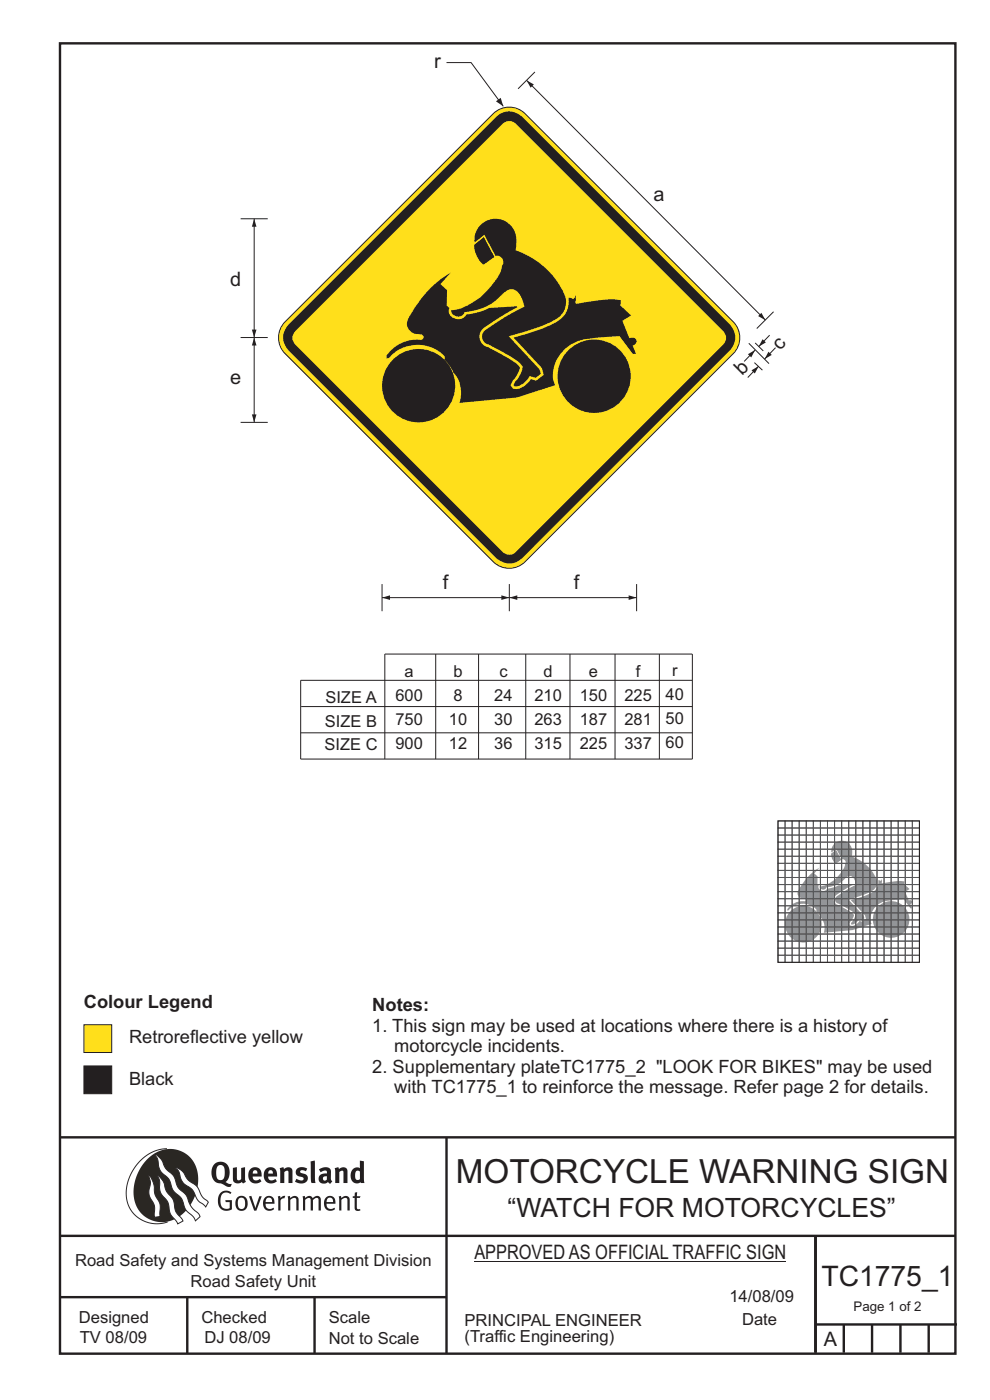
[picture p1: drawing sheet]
<svg xmlns="http://www.w3.org/2000/svg" width="210mm" height="297mm" viewBox="0 0 210 297" stroke-linecap="round" stroke-linejoin="round" font-family="sans-serif">
<g fill="none" stroke="#231f20" stroke-width=".51">
<path d="M12.7 9.2h190v278h-190zM12.7 241.3h190M94.7 241.4v45.8M12.7 275.2h82M12.7 262.2h190.1M39.7 275.2v12M66.7 275.2v12M173 262.2v24.8M173 281h30M179 281v6M185 281v6M191 281v6"/>
<path d="M197 281v6"/>
</g>
<path d="M100.6 267.7h66.2" fill="none" stroke="#231f20" stroke-width=".21"/>
<path d="M35.4 243.7a9.5 9.5 0 0 0-8.6 10.5 6.5 6.5 0 0 0 8.8 5.1" fill="none" stroke="#2a2723" stroke-width=".21"/>
<path d="M31.3 245.9a6.1 6.1 0 0 1 7.3-1.6 6.1 6.1 0 0 1 3.4 6.7 8.8 8.8 0 0 1-7.2 8.3 6.1 6.1 0 0 1-6.4-7.5 10.5 10.5 0 0 1 2.9-5.9z" fill-rule="evenodd" fill="#2a2723"/>
<g fill="#fff" stroke="#2a2723" stroke-width=".21">
<path d="M31.6 249.4l.3 .3 .6 1.2 .4 2.5 1 2 .1 2.7-1.2 .2-.1-2.5-.9-1.8-.2-.7 .3-2.4z" fill-rule="evenodd"/>
<path d="M37.2 247.7l.5 .1 .9 .6 1.3 1.9 1.9 1.5 1.1 2.1 1.3 1.2-.6 1-1.6-1.5-1.2-2.2-1.9-1.4-.6-1-.4-1.5z" fill-rule="evenodd"/>
<path d="M32.8 244.9l.4 .1 .9 .9 1.1 2 1.6 1.5 1 2.5 1.6 1.6 1.2 2.5 1.6 1.6 .2 .5-.9 .9-.5-.9-1.6-1.5-1-2.4-1.7-1.7-.9-2.3-1.7-1.7-.4-1-.3-1.6z" fill-rule="evenodd"/>
<path d="M33.4 249.4l.5 .3 .7 1 .7 2.1 1.5 1.8 .5 2.5 1.5 1.8v.2l-1.1 .6-1.6-2.2-.5-2.5-1.5-1.9-.2-1-.1-1.6z" fill-rule="evenodd"/>
</g>
<g fill="#231f20">
<path d="M46.8 253.1l.5-.4 .7-.1 .6 .1 .5 .3-.2 .3-.9-.3-.8 .2-.3 .7-.1 1.1 .1 .7 .3 .5 .5 .2 .6 .1 .4-.2v-1.3h-.8l-.1-.4h1.4v2l-.7 .2-.8 .1-.6-.2-.5-.5-.3-.8-.1-.9 .2-.8z" fill-rule="evenodd"/>
<path d="M50.7 254.3l.7-.2 .5 .5 .1 1.2-.2 .4-.3 .3h-.5l-.4-.4-.1-1.1zM50.4 254l-.5 1.1 .3 1.2 .7 .6 1-.2 .4-.4 .2-.5v-.8l-.2-.7-.3-.4-.5-.2h-.6z" fill-rule="evenodd"/>
<path d="M52.8 253.8l.5-.1 .9 2.6 .8-2.5h.5l-1.1 3.1h-.5z" fill-rule="evenodd"/>
<path d="M56.6 254.2l.4-.1 .4 .1 .2 .3 .1 .5h-1.4zM56.3 254l-.5 1v.7l.3 .7 .4 .3 .5 .2 1.1-.3 .1-.1-.2-.3-.6 .3-.7-.1-.3-.3-.1-.6v-.1h1.9l-.2-1.2-.8-.5-.5 .1z" fill-rule="evenodd"/>
<path d="M58.9 253.8l.5-.1 .1 .5 .4-.4 .6-.1-.2 .6h-.4l-.4 .3v2.2h-.5z" fill-rule="evenodd"/>
<path d="M61 253.9l.5-.1a.24 .24 0 0 0 .1 .3 .24 .24 0 0 0 .3-.2l.8-.2 .6 .5v2.6h-.4l-.1-2.3-.1-.3-.3-.1-.8 .5v2.2h-.5z" fill-rule="evenodd"/>
<path d="M64.2 253.8h.4a.23 .23 0 0 0 .2 .3 .23 .23 0 0 0 .3-.2l.6-.2 .5 .2a.23 .23 0 0 0 .2 .3 .23 .23 0 0 0 .2-.2l.8-.3 .6 .4 .1 2.7h-.5v-2.3l-.1-.3-.3-.1-.8 .5v2.2h-.5v-2.3l-.1-.3h-.3l-.8 .4v2.2h-.4z" fill-rule="evenodd"/>
<path d="M69.5 254.2l.5-.1 .4 .1 .3 .8h-1.4zM69.2 254l-.5 1 .1 .7 .2 .7 .4 .3 .4 .2 1.1-.3 .2-.1-.2-.3-.6 .3-.7-.2-.3-.3v-.6h1.9l-.2-1.2-.4-.3-.5-.2-.5 .1z" fill-rule="evenodd"/>
<path d="M71.8 253.9l.5-.1a.24 .24 0 0 0 .1 .3 .24 .24 0 0 0 .4-.2l.7-.2 .6 .5 .1 2.6h-.5v-2.3l-.1-.3-.3-.1-.9 .5v2.2h-.4z" fill-rule="evenodd"/>
<path d="M75.3 253l.5-.1-.1 .9h.8l-.2 .4h-.6v2.1l.2 .2h.5v.3l-.2 .1h-.6l-.3-.4-.1-2.3h-.4v-.4h.4z" fill-rule="evenodd"/>
<path d="M46.2 247.4l.4-.2h.4l.6 .6v1.8l-.2 .5-.3 .2h-.8l-.3-.5-.1-1.6zM45.5 246.9l-.4 .7-.2 .8v1l.3 .9 .7 .6 1 .2 1.6 .7h.4l.3-.6h-.6l-.8-.4 .7-.9 .2-1.5a1.91 1.91 0 0 0-1.1-1.8 1.91 1.91 0 0 0-2.1 .3z" fill-rule="evenodd"/>
<path d="M49.4 247.8l.9-.2v2.5l.1 .2 .3 .1 .5-.3v-2.3l.8-.2v2.6l.2 .5-.7 .3a.39 .39 0 0 0-.7 0h-.8l-.5-.4z" fill-rule="evenodd"/>
<path d="M53.8 248.4l.3-.1h.3l.2 .7h-1zM53.1 248l-.3 .5-.1 .8 .1 .7 .3 .6 .5 .4 .6 .1 .7-.1 .6-.4-.4-.5-.4 .3h-.5l-.4-.1-.2-.4v-.3h1.9l-.1-1-.3-.6-1-.4-.5 .1z" fill-rule="evenodd"/>
<path d="M57.1 248.4l.2-.1h.4l.2 .7h-1zM56.4 248l-.3 .6-.2 .8 .2 .7 .3 .5 .5 .4 .6 .1 .7-.1 .5-.4-.3-.5-.6 .3h-.5l-.4-.6v-.2h1.9l-.1-.9-.3-.7-.5-.3-.5-.1-.5 .1z" fill-rule="evenodd"/>
<path d="M59.3 247.8l.8-.2 .1 .4 1-.4 .7 .4 .1 .4v2.6h-.8v-2.3l-.3-.3-.6 .3v2.3h-.9z" fill-rule="evenodd"/>
<path d="M63 248l.9-.4 1.3 .3-.3 .6-.9-.2-.3 .2 .1 .3 1 .3 .4 .4 .1 .8-.5 .6-1.1 .2-1.1-.4 .3-.6 1 .4 .3-.1 .2-.3-.1-.3-1-.3-.4-.2-.2-.7z" fill-rule="evenodd"/>
<path d="M68.6 249.7l.7-.1v.7l-.3 .2-.3-.1-.2-.3zM67.7 248.1l.3 .6 .8-.3 .5 .1a.35 .35 0 0 1 0 .5 .35 .35 0 0 1-.5 0l-1 .4-.2 .9 .2 .4 .3 .3h1.1a.49 .49 0 0 1 .8 .2l.5-.6-.3-.4v-1.7l-.2-.5-.4-.3-.6-.1z" fill-rule="evenodd"/>
<path d="M71 247.8l.8-.2 .1 .4 1-.4 .6 .4 .2 .4v2.6h-.8v-2.3l-.3-.3-.6 .3v2.3h-.9z" fill-rule="evenodd"/>
<path d="M75.6 248.5l.3-.1 .5 .2v1.5l-.4 .2h-.4l-.2-.4v-.9zM76.3 246.2v1.3a.19 .19 0 0 1 0 .3 .19 .19 0 0 1-.3-.1l-.8 .1-.6 .5-.2 .9 .1 1 .3 .5 .6 .3 .6 .1 .5-.3v.2h.8l-.1-4.6z" fill-rule="evenodd"/>
<path d="M65.9 246.4l.9-.2 .1 4.8h-.8l-.1-.3z" fill-rule="evenodd"/>
</g>
<path d="M17.8 226.2h5.9v5.8h-5.9z" fill-rule="evenodd" fill="#231f20" stroke="#231f20" stroke-width=".21"/>
<path d="M17.8 217.4h5.9v5.9h-5.9z" fill-rule="evenodd" fill="#ffdf1b" stroke="#231f20" stroke-width=".21"/>
<path d="M94.7 13.3h5.2l6.9 9.3" fill="none" stroke="#231f20" stroke-width=".21"/>
<path d="M105.2 21.5l1-.7 .6 1.7z" fill="#231f20"/>
<path d="M111.7 17.1l50.7 50.8" fill="none" stroke="#231f20" stroke-width=".21"/>
<g fill="#231f20">
<path d="M160.8 67.1l.7-.7 .9 1.5z"/>
<path d="M111.7 17.1l1.5 .8-.6 .7z"/>
</g>
<path d="M113.5 15.3l-3.6 3.5M158.8 72.8l4.3 4.3M160 76.9l1.7 1.6M160.2 72.8l1.7 1.7M160.9 77.7l-2.3 2.4M164.1 66.1l-3.6 3.6" fill="none" stroke="#231f20" stroke-width=".21"/>
<path d="M159.4 78.6l1.5-.9-.8 1.5z" fill="#231f20"/>
<path d="M163.3 71.1l-2.4 2.4" fill="none" stroke="#231f20" stroke-width=".21"/>
<path d="M161.8 72l.7 .7-1.6 .8z" fill="#231f20"/>
<path d="M164.5 73.8l-2.3 2.4" fill="none" stroke="#231f20" stroke-width=".21"/>
<path d="M163 74.6l.7 .7-1.5 .9z" fill="#231f20"/>
<path d="M160.2 74.3l-2.3 2.4" fill="none" stroke="#231f20" stroke-width=".21"/>
<path d="M158.7 75.1l1.5-.8-.8 1.5z" fill="#231f20"/>
<path d="M60.5 68.3l44.1-44.2a4.8 4.8 0 0 1 6.8 0l44.1 44.2a4.8 4.8 0 0 1 0 6.7l-44.1 44.2a4.8 4.8 0 0 1-6.8 0l-44.1-44.2a4.8 4.8 0 0 1 0-6.7z" fill-rule="evenodd" fill="#ffdf1b" stroke="#231f20" stroke-width=".21"/>
<path d="M105.3 24.8a3.9 3.9 0 0 1 5.4-.1l44.1 44.2a3.9 3.9 0 0 1 0 5.4l-44.1 44.1a3.9 3.9 0 0 1-5.4 0l-44.1-44.1a3.8 3.8 0 0 1 0-5.4z" fill-rule="evenodd" fill="#231f20"/>
<path d="M106.7 26.2a1.97 1.97 0 0 1 2.6-.1l44.1 44.1a1.99 1.99 0 0 1 0 2.9l-44.1 44.1a2.01 2.01 0 0 1-2.6 0l-44.1-44.1a1.95 1.95 0 0 1 0-2.9z" fill-rule="evenodd" fill="#ffdf1b"/>
<path d="M53.9 46.4v25.2" fill="none" stroke="#231f20" stroke-width=".21"/>
<g fill="#231f20">
<path d="M53.4 69.9h1l-.5 1.7z"/>
<path d="M53.9 46.4l.5 1.7h-1z"/>
</g>
<path d="M51 71.6h5.8M53.9 71.6v18" fill="none" stroke="#231f20" stroke-width=".21"/>
<g fill="#231f20">
<path d="M53.4 87.9h1l-.5 1.7z"/>
<path d="M53.9 71.6l.5 1.7h-1z"/>
</g>
<path d="M51 89.6h5.8M81 126.8h27M108 123.9v5.8" fill="none" stroke="#231f20" stroke-width=".21"/>
<g fill="#231f20">
<path d="M81 126.8l1.7-.5v1z"/>
<path d="M106.4 126.3l1.6 .5-1.6 .5z"/>
</g>
<path d="M81 123.9v5.8M108 126.8h27M135 123.9v5.8" fill="none" stroke="#231f20" stroke-width=".21"/>
<g fill="#231f20">
<path d="M108 126.8l1.7-.5v1z"/>
<path d="M133.4 126.3l1.6 .5-1.6 .5z"/>
</g>
<path d="M51 46.4h5.8" fill="none" stroke="#231f20" stroke-width=".21"/>
<g fill="#231f20">
<path d="M91.2 61.3l2.5-2.2 2-1.3-2.3 2.5 1.4 1.3v3.3l.5 .5a1.92 1.92 0 0 0 .6 1.9 1.92 1.92 0 0 0 2 .3l.8-.5 .2-.4 2.7-.5 2.2-.9 5.8-.3 .1 .2-3.1 1.8-3.9 2.5a2.29 2.29 0 0 0-1 2.3 2.29 2.29 0 0 0 1.8 1.8l3.5 1.9a11.2 11.2 0 0 1 3.3 2.4 4.4 4.4 0 0 1-1.5 2.8l-.5 1.1a1.32 1.32 0 0 0 2 .6l1-.5 1.3-1.5 1.2 .4 1.6-1.3-.4-1.4-6.1-6.5 1.8-.5a28.2 28.2 0 0 0 8.1-3.3 5.1 5.1 0 0 0 1.8-4.4v-.2h.5l.5 .2 .3-.2 .2-.5v1.5l.2 .3 5-.8a14.8 14.8 0 0 1 4.4 0l-.1 1.1 2.3 2.1-1.9 1.2 1.5 3.7a.88 .88 0 0 1 1.2 0 .88 .88 0 0 1 .1 1.2l-.6 .3 .7 1.7-.6 .1-2.9-3.8-5.3 .4a9.1 9.1 0 0 0-7.9 4.4 5.8 5.8 0 0 0-.5 5.6l-8 2.6-12.2 1.2a6.6 6.6 0 0 0-1.3-6.4l-.8-1.5-1.1-1.3a.63 .63 0 0 0-.2-.9 8 8 0 0 0-11.5 .5l-.6 .2v-.7a8.9 8.9 0 0 1 7.5-3.3 .59 .59 0 0 0 .3-.6 .59 .59 0 0 0-.4-.5 2.77 2.77 0 0 1-3.1-2.2l.2-.9a28.3 28.3 0 0 1 4.7-6.6z" fill-rule="evenodd"/>
<path d="M100.7 51.9a5.4 5.4 0 0 0 1.7 4l.2 .1 2.2-1.6-2.2-4zM101.8 47.9l-1 1.6-.2 1.8 .2-.1-.1 .2 2-1.6 2.4 4.5 .4-.1a1.42 1.42 0 0 1 1.2 1.9l-.2 .2a7.1 7.1 0 0 1-2.2 4.2l-.8 1a12.2 12.2 0 0 1-7.7 4.3 1.46 1.46 0 0 0 1.2 1.3 1.46 1.46 0 0 0 1.6-.9 12 12 0 0 0 8.5-4.2 2.05 2.05 0 0 1 3.4 .9l.7 2.2a47.5 47.5 0 0 0-8.6 5.3 1.74 1.74 0 0 0 1.1 2.7l4.6 2.5a5.2 5.2 0 0 1 2.5 2.2v.6l-.4 .9-1.5 2.4 .2 .2a3.6 3.6 0 0 0 3.3-2.1l1.2 .4 1.1-.9-.2-.9-6.6-7.1a47.6 47.6 0 0 0 10.1-3.6 4.1 4.1 0 0 0 1.8-4.9 17.6 17.6 0 0 0-10.4-9.7 5.8 5.8 0 0 0-1.4-5.6 4.4 4.4 0 0 0-6.2 .4z" fill-rule="evenodd"/>
<path d="M100.6 52l2-1.6 2.2 4.1-2.2 1.7a5.4 5.4 0 0 1-2-4.1z" fill-rule="evenodd"/>
<circle cx="126" cy="79.8" r="7.8"/>
<circle cx="88.8" cy="81.8" r="7.8"/>
</g>
<g fill="#939598">
<path d="M171.4 186l1.1-1 1.3-.9-1.1 1.2 .7 .6v1.7l.3 .2a1.03 1.03 0 0 0 .7 1.2 1.03 1.03 0 0 0 1.2-.5l2.3-.7h3l-3.1 1.9a1.3 1.3 0 0 0-.9 1.2 1.14 1.14 0 0 0 .9 1.1l2.3 1.3 1.1 .8-.2 .6-.8 1.3a.66 .66 0 0 0 .9 .4l.6-.3 .6-.7 .6 .1 .8-.6-.2-.7-3-3.2 .4-.1a11 11 0 0 0 5-2.3l.4-.8v-1l.5 .1 .3-.4-.1 .7 .2 .2 3.1-.5 1.6 .1-.1 .6 1.2 1-1 .6 .8 1.8a.46 .46 0 0 1 .7 .2 .46 .46 0 0 1-.4 .6l.4 .9h-.4l-1.4-1.9-2.3 .2a4.4 4.4 0 0 0-4.7 4.2l.2 .8-4.1 1.3-6.1 .6a3.7 3.7 0 0 0-.8-3.6l-.8-1 .1-.2a3.8 3.8 0 0 0-5.9 0l-.3 .1a2.32 2.32 0 0 1 1.6-1.6l1.7-.4a.34 .34 0 0 0 .5-.1 .34 .34 0 0 0-.1-.5 1.25 1.25 0 0 1-1.4-.6 1.25 1.25 0 0 1 .3-1.5z" fill-rule="evenodd"/>
<path d="M176.4 181.1a2.68 2.68 0 0 0 .8 2l.1 .1 1.1-.8-1.1-2.1zM177 179l-.5 .9-.2 .9 1.1-.7 1.2 2.2 .5 .1 .3 .4a6.3 6.3 0 0 1-2.5 3.9 6.5 6.5 0 0 1-3 1.4 .77 .77 0 0 0 .7 .6 .77 .77 0 0 0 .8-.4 6.2 6.2 0 0 0 4.3-2.2 1.15 1.15 0 0 1 1.7 .9l.2 .7-2.9 1.7a2.44 2.44 0 0 0-1.6 1.4 .86 .86 0 0 0 .7 .9 11.6 11.6 0 0 1 3.6 2.4l-.2 .7-.7 1.2 .1 .1a2.16 2.16 0 0 0 1.7-1l.5 .1 .6-.4-.2-.5-3.2-3.5 2-.5a6 6 0 0 0 3.9-2.2l.1-.8-.1-.8a8.8 8.8 0 0 0-5.1-4.7l-.1-.1a2.38 2.38 0 0 0-.5-2.6 2.38 2.38 0 0 0-2.6-.5z" fill-rule="evenodd"/>
<path d="M176.3 181.1l1-.8 1.1 2.1-1.1 .8a2.75 2.75 0 0 1-1-2.1z" fill-rule="evenodd"/>
<circle cx="189" cy="195.1" r="3.9"/>
<circle cx="170.4" cy="196.1" r="3.9"/>
</g>
<g fill="none" stroke="#57585a" stroke-width=".21">
<path d="M165 178.7h1.5v1.5h-1.5zM165 177.2h1.5v1.5h-1.5zM165 175.7h1.5v1.5h-1.5zM165 174.2h1.5v1.5h-1.5zM166.5 178.7h1.5v1.5h-1.5zM166.5 177.2h1.5v1.5h-1.5zM166.5 175.7h1.5v1.5h-1.5zM166.5 174.2h1.5v1.5h-1.5zM168 178.7h1.5v1.5h-1.5zM168 177.2h1.5v1.5h-1.5zM168 175.7h1.5v1.5h-1.5zM168 174.2h1.5v1.5h-1.5z"/>
<path d="M169.5 178.7h1.5v1.5h-1.5zM169.5 177.2h1.5v1.5h-1.5zM169.5 175.7h1.5v1.5h-1.5zM169.5 174.2h1.5v1.5h-1.5zM171 178.7h1.5v1.5h-1.5zM171 177.2h1.5v1.5h-1.5zM171 175.7h1.5v1.5h-1.5zM171 174.2h1.5v1.5h-1.5zM172.5 178.7h1.5v1.5h-1.5zM172.5 177.2h1.5v1.5h-1.5zM172.5 175.7h1.5v1.5h-1.5zM172.5 174.2h1.5v1.5h-1.5z"/>
<path d="M174 178.7h1.5v1.5h-1.5zM174 177.2h1.5v1.5h-1.5zM174 175.7h1.5v1.5h-1.5zM174 174.2h1.5v1.5h-1.5zM175.5 178.7h1.5v1.5h-1.5zM175.5 177.2h1.5v1.5h-1.5zM175.5 175.7h1.5v1.5h-1.5zM175.5 174.2h1.5v1.5h-1.5zM177 178.7h1.5v1.5h-1.5zM177 177.2h1.5v1.5h-1.5zM177 175.7h1.5v1.5h-1.5zM177 174.2h1.5v1.5h-1.5z"/>
<path d="M178.5 178.7h1.5v1.5h-1.5zM178.5 177.2h1.5v1.5h-1.5zM178.5 175.7h1.5v1.5h-1.5zM178.5 174.2h1.5v1.5h-1.5zM180 178.7h1.5v1.5h-1.5zM180 177.2h1.5v1.5h-1.5zM180 175.7h1.5v1.5h-1.5zM180 174.2h1.5v1.5h-1.5zM181.5 178.7h1.5v1.5h-1.5zM181.5 177.2h1.5v1.5h-1.5zM181.5 175.7h1.5v1.5h-1.5zM181.5 174.2h1.5v1.5h-1.5z"/>
<path d="M183 178.7h1.5v1.5h-1.5zM183 177.2h1.5v1.5h-1.5zM183 175.7h1.5v1.5h-1.5zM183 174.2h1.5v1.5h-1.5zM184.5 178.7h1.5v1.5h-1.5zM184.5 177.2h1.5v1.5h-1.5zM184.5 175.7h1.5v1.5h-1.5zM184.5 174.2h1.5v1.5h-1.5zM186 178.7h1.5v1.5h-1.5zM186 177.2h1.5v1.5h-1.5zM186 175.7h1.5v1.5h-1.5zM186 174.2h1.5v1.5h-1.5z"/>
<path d="M187.5 178.7h1.5v1.5h-1.5zM187.5 177.2h1.5v1.5h-1.5zM187.5 175.7h1.5v1.5h-1.5zM187.5 174.2h1.5v1.5h-1.5zM189 178.7h1.5v1.5h-1.5zM189 177.2h1.5v1.5h-1.5zM189 175.7h1.5v1.5h-1.5zM189 174.2h1.5v1.5h-1.5zM190.5 178.7h1.5v1.5h-1.5zM190.5 177.2h1.5v1.5h-1.5zM190.5 175.7h1.5v1.5h-1.5zM190.5 174.2h1.5v1.5h-1.5z"/>
<path d="M192 178.7h1.5v1.5h-1.5zM192 177.2h1.5v1.5h-1.5zM192 175.7h1.5v1.5h-1.5zM192 174.2h1.5v1.5h-1.5zM193.5 178.7h1.5v1.5h-1.5zM193.5 177.2h1.5v1.5h-1.5zM193.5 175.7h1.5v1.5h-1.5zM193.5 174.2h1.5v1.5h-1.5zM165 189.2h1.5v1.5h-1.5zM165 190.7h1.5v1.5h-1.5zM165 192.2h1.5v1.5h-1.5zM165 193.7h1.5v1.5h-1.5z"/>
<path d="M165 195.2h1.5v1.5h-1.5zM165 196.7h1.5v1.5h-1.5zM165 198.2h1.5v1.5h-1.5zM165 199.7h1.5v1.5h-1.5zM165 187.7h1.5v1.5h-1.5zM165 186.2h1.5v1.5h-1.5zM165 184.7h1.5v1.5h-1.5zM165 183.2h1.5v1.5h-1.5zM165 181.7h1.5v1.5h-1.5zM165 180.2h1.5v1.5h-1.5zM166.5 189.2h1.5v1.5h-1.5zM166.5 190.7h1.5v1.5h-1.5z"/>
<path d="M166.5 192.2h1.5v1.5h-1.5zM166.5 193.7h1.5v1.5h-1.5zM166.5 195.2h1.5v1.5h-1.5zM166.5 196.7h1.5v1.5h-1.5zM166.5 198.2h1.5v1.5h-1.5zM166.5 199.7h1.5v1.5h-1.5zM166.5 187.7h1.5v1.5h-1.5zM166.5 186.2h1.5v1.5h-1.5zM166.5 184.7h1.5v1.5h-1.5zM166.5 183.2h1.5v1.5h-1.5zM166.5 181.7h1.5v1.5h-1.5zM166.5 180.2h1.5v1.5h-1.5z"/>
<path d="M168 189.2h1.5v1.5h-1.5zM168 190.7h1.5v1.5h-1.5zM168 192.2h1.5v1.5h-1.5zM168 193.7h1.5v1.5h-1.5zM168 195.2h1.5v1.5h-1.5zM168 196.7h1.5v1.5h-1.5zM168 198.2h1.5v1.5h-1.5zM168 199.7h1.5v1.5h-1.5zM168 187.7h1.5v1.5h-1.5zM168 186.2h1.5v1.5h-1.5zM168 184.7h1.5v1.5h-1.5zM168 183.2h1.5v1.5h-1.5z"/>
<path d="M168 181.7h1.5v1.5h-1.5zM168 180.2h1.5v1.5h-1.5zM169.5 189.2h1.5v1.5h-1.5zM169.5 190.7h1.5v1.5h-1.5zM169.5 192.2h1.5v1.5h-1.5zM169.5 193.7h1.5v1.5h-1.5zM169.5 195.2h1.5v1.5h-1.5zM169.5 196.7h1.5v1.5h-1.5zM169.5 198.2h1.5v1.5h-1.5zM169.5 199.7h1.5v1.5h-1.5zM169.5 187.7h1.5v1.5h-1.5zM169.5 186.2h1.5v1.5h-1.5z"/>
<path d="M169.5 184.7h1.5v1.5h-1.5zM169.5 183.2h1.5v1.5h-1.5zM169.5 181.7h1.5v1.5h-1.5zM169.5 180.2h1.5v1.5h-1.5zM171 189.2h1.5v1.5h-1.5zM171 190.7h1.5v1.5h-1.5zM171 192.2h1.5v1.5h-1.5zM171 193.7h1.5v1.5h-1.5zM171 195.2h1.5v1.5h-1.5zM171 196.7h1.5v1.5h-1.5zM171 198.2h1.5v1.5h-1.5zM171 199.7h1.5v1.5h-1.5z"/>
<path d="M171 187.7h1.5v1.5h-1.5zM171 186.2h1.5v1.5h-1.5zM171 184.7h1.5v1.5h-1.5zM171 183.2h1.5v1.5h-1.5zM171 181.7h1.5v1.5h-1.5zM171 180.2h1.5v1.5h-1.5zM172.5 189.2h1.5v1.5h-1.5zM172.5 190.7h1.5v1.5h-1.5zM172.5 192.2h1.5v1.5h-1.5zM172.5 193.7h1.5v1.5h-1.5zM172.5 195.2h1.5v1.5h-1.5zM172.5 196.7h1.5v1.5h-1.5z"/>
<path d="M172.5 198.2h1.5v1.5h-1.5zM172.5 199.7h1.5v1.5h-1.5zM172.5 187.7h1.5v1.5h-1.5zM172.5 186.2h1.5v1.5h-1.5zM172.5 184.7h1.5v1.5h-1.5zM172.5 183.2h1.5v1.5h-1.5zM172.5 181.7h1.5v1.5h-1.5zM172.5 180.2h1.5v1.5h-1.5zM174 189.2h1.5v1.5h-1.5zM174 190.7h1.5v1.5h-1.5zM174 192.2h1.5v1.5h-1.5zM174 193.7h1.5v1.5h-1.5z"/>
<path d="M174 195.2h1.5v1.5h-1.5zM174 196.7h1.5v1.5h-1.5zM174 198.2h1.5v1.5h-1.5zM174 199.7h1.5v1.5h-1.5zM174 187.7h1.5v1.5h-1.5zM174 186.2h1.5v1.5h-1.5zM174 184.7h1.5v1.5h-1.5zM174 183.2h1.5v1.5h-1.5zM174 181.7h1.5v1.5h-1.5zM174 180.2h1.5v1.5h-1.5zM175.5 189.2h1.5v1.5h-1.5zM175.5 190.7h1.5v1.5h-1.5z"/>
<path d="M175.5 192.2h1.5v1.5h-1.5zM175.5 193.7h1.5v1.5h-1.5zM175.5 195.2h1.5v1.5h-1.5zM175.5 196.7h1.5v1.5h-1.5zM175.5 198.2h1.5v1.5h-1.5zM175.5 199.7h1.5v1.5h-1.5zM175.5 187.7h1.5v1.5h-1.5zM175.5 186.2h1.5v1.5h-1.5zM175.5 184.7h1.5v1.5h-1.5zM175.5 183.2h1.5v1.5h-1.5zM175.5 181.7h1.5v1.5h-1.5zM175.5 180.2h1.5v1.5h-1.5z"/>
<path d="M177 189.2h1.5v1.5h-1.5zM177 190.7h1.5v1.5h-1.5zM177 192.2h1.5v1.5h-1.5zM177 193.7h1.5v1.5h-1.5zM177 195.2h1.5v1.5h-1.5zM177 196.7h1.5v1.5h-1.5zM177 198.2h1.5v1.5h-1.5zM177 199.7h1.5v1.5h-1.5zM177 187.7h1.5v1.5h-1.5zM177 186.2h1.5v1.5h-1.5zM177 184.7h1.5v1.5h-1.5zM177 183.2h1.5v1.5h-1.5z"/>
<path d="M177 181.7h1.5v1.5h-1.5zM177 180.2h1.5v1.5h-1.5zM178.5 189.2h1.5v1.5h-1.5zM178.5 190.7h1.5v1.5h-1.5zM178.5 192.2h1.5v1.5h-1.5zM178.5 193.7h1.5v1.5h-1.5zM178.5 195.2h1.5v1.5h-1.5zM178.5 196.7h1.5v1.5h-1.5zM178.5 198.2h1.5v1.5h-1.5zM178.5 199.7h1.5v1.5h-1.5zM178.5 187.7h1.5v1.5h-1.5zM178.5 186.2h1.5v1.5h-1.5z"/>
<path d="M178.5 184.7h1.5v1.5h-1.5zM178.5 183.2h1.5v1.5h-1.5zM178.5 181.7h1.5v1.5h-1.5zM178.5 180.2h1.5v1.5h-1.5zM180 189.2h1.5v1.5h-1.5zM180 190.7h1.5v1.5h-1.5zM180 192.2h1.5v1.5h-1.5zM180 193.7h1.5v1.5h-1.5zM180 195.2h1.5v1.5h-1.5zM180 196.7h1.5v1.5h-1.5zM180 198.2h1.5v1.5h-1.5zM180 199.7h1.5v1.5h-1.5z"/>
<path d="M180 187.7h1.5v1.5h-1.5zM180 186.2h1.5v1.5h-1.5zM180 184.7h1.5v1.5h-1.5zM180 183.2h1.5v1.5h-1.5zM180 181.7h1.5v1.5h-1.5zM180 180.2h1.5v1.5h-1.5zM181.5 189.2h1.5v1.5h-1.5zM181.5 190.7h1.5v1.5h-1.5zM181.5 192.2h1.5v1.5h-1.5zM181.5 193.7h1.5v1.5h-1.5zM181.5 195.2h1.5v1.5h-1.5zM181.5 196.7h1.5v1.5h-1.5z"/>
<path d="M181.5 198.2h1.5v1.5h-1.5zM181.5 199.7h1.5v1.5h-1.5zM181.5 187.7h1.5v1.5h-1.5zM181.5 186.2h1.5v1.5h-1.5zM181.5 184.7h1.5v1.5h-1.5zM181.5 183.2h1.5v1.5h-1.5zM181.5 181.7h1.5v1.5h-1.5zM181.5 180.2h1.5v1.5h-1.5zM183 189.2h1.5v1.5h-1.5zM183 190.7h1.5v1.5h-1.5zM183 192.2h1.5v1.5h-1.5zM183 193.7h1.5v1.5h-1.5z"/>
<path d="M183 195.2h1.5v1.5h-1.5zM183 196.7h1.5v1.5h-1.5zM183 198.2h1.5v1.5h-1.5zM183 199.7h1.5v1.5h-1.5zM183 187.7h1.5v1.5h-1.5zM183 186.2h1.5v1.5h-1.5zM183 184.7h1.5v1.5h-1.5zM183 183.2h1.5v1.5h-1.5zM183 181.7h1.5v1.5h-1.5zM183 180.2h1.5v1.5h-1.5zM184.5 189.2h1.5v1.5h-1.5zM184.5 190.7h1.5v1.5h-1.5z"/>
<path d="M184.5 192.2h1.5v1.5h-1.5zM184.5 193.7h1.5v1.5h-1.5zM184.5 195.2h1.5v1.5h-1.5zM184.5 196.7h1.5v1.5h-1.5zM184.5 198.2h1.5v1.5h-1.5zM184.5 199.7h1.5v1.5h-1.5zM184.5 187.7h1.5v1.5h-1.5zM184.5 186.2h1.5v1.5h-1.5zM184.5 184.7h1.5v1.5h-1.5zM184.5 183.2h1.5v1.5h-1.5zM184.5 181.7h1.5v1.5h-1.5zM184.5 180.2h1.5v1.5h-1.5z"/>
<path d="M186 189.2h1.5v1.5h-1.5zM186 190.7h1.5v1.5h-1.5zM186 192.2h1.5v1.5h-1.5zM186 193.7h1.5v1.5h-1.5zM186 195.2h1.5v1.5h-1.5zM186 196.7h1.5v1.5h-1.5zM186 198.2h1.5v1.5h-1.5zM186 199.7h1.5v1.5h-1.5zM186 187.7h1.5v1.5h-1.5zM186 186.2h1.5v1.5h-1.5zM186 184.7h1.5v1.5h-1.5zM186 183.2h1.5v1.5h-1.5z"/>
<path d="M186 181.7h1.5v1.5h-1.5zM186 180.2h1.5v1.5h-1.5zM187.5 189.2h1.5v1.5h-1.5zM187.5 190.7h1.5v1.5h-1.5zM187.5 192.2h1.5v1.5h-1.5zM187.5 193.7h1.5v1.5h-1.5zM187.5 195.2h1.5v1.5h-1.5zM187.5 196.7h1.5v1.5h-1.5zM187.5 198.2h1.5v1.5h-1.5zM187.5 199.7h1.5v1.5h-1.5zM187.5 187.7h1.5v1.5h-1.5zM187.5 186.2h1.5v1.5h-1.5z"/>
<path d="M187.5 184.7h1.5v1.5h-1.5zM187.5 183.2h1.5v1.5h-1.5zM187.5 181.7h1.5v1.5h-1.5zM187.5 180.2h1.5v1.5h-1.5zM189 189.2h1.5v1.5h-1.5zM189 190.7h1.5v1.5h-1.5zM189 192.2h1.5v1.5h-1.5zM189 193.7h1.5v1.5h-1.5zM189 195.2h1.5v1.5h-1.5zM189 196.7h1.5v1.5h-1.5zM189 198.2h1.5v1.5h-1.5zM189 199.7h1.5v1.5h-1.5z"/>
<path d="M189 187.7h1.5v1.5h-1.5zM189 186.2h1.5v1.5h-1.5zM189 184.7h1.5v1.5h-1.5zM189 183.2h1.5v1.5h-1.5zM189 181.7h1.5v1.5h-1.5zM189 180.2h1.5v1.5h-1.5zM190.5 189.2h1.5v1.5h-1.5zM190.5 190.7h1.5v1.5h-1.5zM190.5 192.2h1.5v1.5h-1.5zM190.5 193.7h1.5v1.5h-1.5zM190.5 195.2h1.5v1.5h-1.5zM190.5 196.7h1.5v1.5h-1.5z"/>
<path d="M190.5 198.2h1.5v1.5h-1.5zM190.5 199.7h1.5v1.5h-1.5zM190.5 187.7h1.5v1.5h-1.5zM190.5 186.2h1.5v1.5h-1.5zM190.5 184.7h1.5v1.5h-1.5zM190.5 183.2h1.5v1.5h-1.5zM190.5 181.7h1.5v1.5h-1.5zM190.5 180.2h1.5v1.5h-1.5zM192 189.2h1.5v1.5h-1.5zM192 190.7h1.5v1.5h-1.5zM192 192.2h1.5v1.5h-1.5zM192 193.7h1.5v1.5h-1.5z"/>
<path d="M192 195.2h1.5v1.5h-1.5zM192 196.7h1.5v1.5h-1.5zM192 198.2h1.5v1.5h-1.5zM192 199.7h1.5v1.5h-1.5zM192 187.7h1.5v1.5h-1.5zM192 186.2h1.5v1.5h-1.5zM192 184.7h1.5v1.5h-1.5zM192 183.2h1.5v1.5h-1.5zM192 181.7h1.5v1.5h-1.5zM192 180.2h1.5v1.5h-1.5zM193.5 189.2h1.5v1.5h-1.5zM193.5 190.7h1.5v1.5h-1.5z"/>
<path d="M193.5 192.2h1.5v1.5h-1.5zM193.5 193.7h1.5v1.5h-1.5zM193.5 195.2h1.5v1.5h-1.5zM193.5 196.7h1.5v1.5h-1.5zM193.5 198.2h1.5v1.5h-1.5zM193.5 199.7h1.5v1.5h-1.5zM193.5 187.7h1.5v1.5h-1.5zM193.5 186.2h1.5v1.5h-1.5zM193.5 184.7h1.5v1.5h-1.5zM193.5 183.2h1.5v1.5h-1.5zM193.5 181.7h1.5v1.5h-1.5zM193.5 180.2h1.5v1.5h-1.5z"/>
<path d="M165 201.2h1.5v1.5h-1.5zM165 202.7h1.5v1.5h-1.5zM166.5 201.2h1.5v1.5h-1.5zM166.5 202.7h1.5v1.5h-1.5zM168 201.2h1.5v1.5h-1.5zM168 202.7h1.5v1.5h-1.5zM169.5 201.2h1.5v1.5h-1.5zM169.5 202.7h1.5v1.5h-1.5zM171 201.2h1.5v1.5h-1.5zM171 202.7h1.5v1.5h-1.5zM172.5 201.2h1.5v1.5h-1.5zM172.5 202.7h1.5v1.5h-1.5z"/>
<path d="M174 201.2h1.5v1.5h-1.5zM174 202.7h1.5v1.5h-1.5zM175.5 201.2h1.5v1.5h-1.5zM175.5 202.7h1.5v1.5h-1.5zM177 201.2h1.5v1.5h-1.5zM177 202.7h1.5v1.5h-1.5zM178.5 201.2h1.5v1.5h-1.5zM178.5 202.7h1.5v1.5h-1.5zM180 201.2h1.5v1.5h-1.5zM180 202.7h1.5v1.5h-1.5zM181.5 201.2h1.5v1.5h-1.5zM181.5 202.7h1.5v1.5h-1.5z"/>
<path d="M183 201.2h1.5v1.5h-1.5zM183 202.7h1.5v1.5h-1.5zM184.5 201.2h1.5v1.5h-1.5zM184.5 202.7h1.5v1.5h-1.5zM186 201.2h1.5v1.5h-1.5zM186 202.7h1.5v1.5h-1.5zM187.5 201.2h1.5v1.5h-1.5zM187.5 202.7h1.5v1.5h-1.5zM189 201.2h1.5v1.5h-1.5zM189 202.7h1.5v1.5h-1.5zM190.5 201.2h1.5v1.5h-1.5zM190.5 202.7h1.5v1.5h-1.5z"/>
<path d="M192 201.2h1.5v1.5h-1.5zM192 202.7h1.5v1.5h-1.5zM193.5 201.2h1.5v1.5h-1.5zM193.5 202.7h1.5v1.5h-1.5z"/>
</g>
<path d="M92.4 138.8v22.2M101.5 138.8v22.2M111.5 138.8v22.2M120.9 138.8v22.2M130.5 138.8v22.2M139.9 138.8v22.2M146.8 144.3h-83v16.7h83.1l-.1-22.2h-65.2v22.2M146.9 149.9h-83M146.9 155.5h-83.1M165 174.2h30v30h-30z" fill="none" stroke="#231f20" stroke-width=".21"/>
<text font-size="7.1" fill="#231f20" x="96.7" y="251">MOTORCYCLE WARNING SIGN</text>
<text font-size="6" fill="#231f20" x="174.3" y="272.9">TC1775_1</text>
<text font-size="5.6" fill="#231f20" x="107.7" y="258.2">“WATCH FOR MOTORCYCLES”</text>
<text font-size="4.3" fill="#231f20" x="92.1" y="14.5">r</text>
<g font-size="4.2" fill="#231f20">
<text x="138.6" y="42.6">a</text>
<text x="48.8" y="60.6">d</text>
<text x="165.5" y="74.4" transform="rotate(-50 165.5 74.4)">c</text>
<text x="48.8" y="81.6">e</text>
<text x="157.4" y="79.8" transform="rotate(-45 157.4 79.8)">b</text>
<text x="94" y="124.9">f</text>
<text x="121.7" y="124.9">f</text>
<text x="100.6" y="267.2">APPROVED AS OFFICIAL TRAFFIC SIGN</text>
<text x="174.7" y="285.6">A</text>
</g>
<g font-size="3.9" fill="#231f20">
<text x="17.8" y="213.9">Colour Legend</text>
<text x="79" y="214.6">Notes:</text>
<text x="27.4" y="221.4">Retroreflective yellow</text>
<text x="79" y="218.9">1. This sign may be used at locations where there is a history of</text>
<text x="79" y="227.6">2. Supplementary plateTC1775_2 &quot;LOOK FOR BIKES&quot; may be used</text>
<text x="83.6" y="223.3">motorcycle incidents.</text>
<text x="27.4" y="230.1">Black</text>
<text x="83.6" y="231.9">with TC1775_1 to reinforce the message. Refer page 2 for details.</text>
</g>
<g font-size="3.5" fill="#231f20">
<text x="85.8" y="143.6">a</text>
<text x="96.2" y="143.7">b</text>
<text x="105.9" y="143.6">c</text>
<text x="115.3" y="143.6">d</text>
<text x="124.9" y="143.6">e</text>
<text x="134.9" y="143.6">f</text>
<text x="142.6" y="143.5">r</text>
<text x="69" y="149.1">SIZE A</text>
<text x="83.9" y="148.7">600</text>
<text x="96.2" y="148.8">8</text>
<text x="104.9" y="148.7">24</text>
<text x="113.4" y="148.7">210</text>
<text x="123" y="148.7">150</text>
<text x="132.5" y="148.7">225</text>
<text x="141.2" y="148.6">40</text>
<text x="68.9" y="154.2">SIZE B</text>
<text x="83.9" y="153.8">750</text>
<text x="95.2" y="153.9">10</text>
<text x="104.9" y="153.8">30</text>
<text x="113.4" y="153.8">263</text>
<text x="123" y="153.8">187</text>
<text x="132.5" y="153.8">281</text>
<text x="141.2" y="153.7">50</text>
<text x="68.8" y="159.2">SIZE C</text>
<text x="83.9" y="158.8">900</text>
<text x="95.2" y="158.9">12</text>
<text x="104.9" y="158.8">36</text>
<text x="113.4" y="158.8">315</text>
<text x="123" y="158.8">225</text>
<text x="132.5" y="158.8">337</text>
<text x="141.2" y="158.7">60</text>
<text x="15.9" y="268.6">Road Safety and Systems Management Division</text>
<text x="40.4" y="273">Road Safety Unit</text>
<text x="16.7" y="280.6">Designed</text>
<text x="42.7" y="280.6">Checked</text>
<text x="69.7" y="280.6">Scale</text>
<text x="98.5" y="281.4">PRINCIPAL ENGINEER</text>
<text x="154.7" y="276.2">14/08/09</text>
<text x="157.4" y="281.2">Date</text>
<text x="16.9" y="284.8">TV 08/09</text>
<text x="43.3" y="284.9">DJ 08/09</text>
<text x="69.7" y="285.2">Not to Scale</text>
<text x="98.5" y="284.8">(Traffic Engineering)</text>
</g>
<text font-size="2.8" fill="#231f20" x="181.1" y="278.2">Page 1 of 2</text>
</svg>
